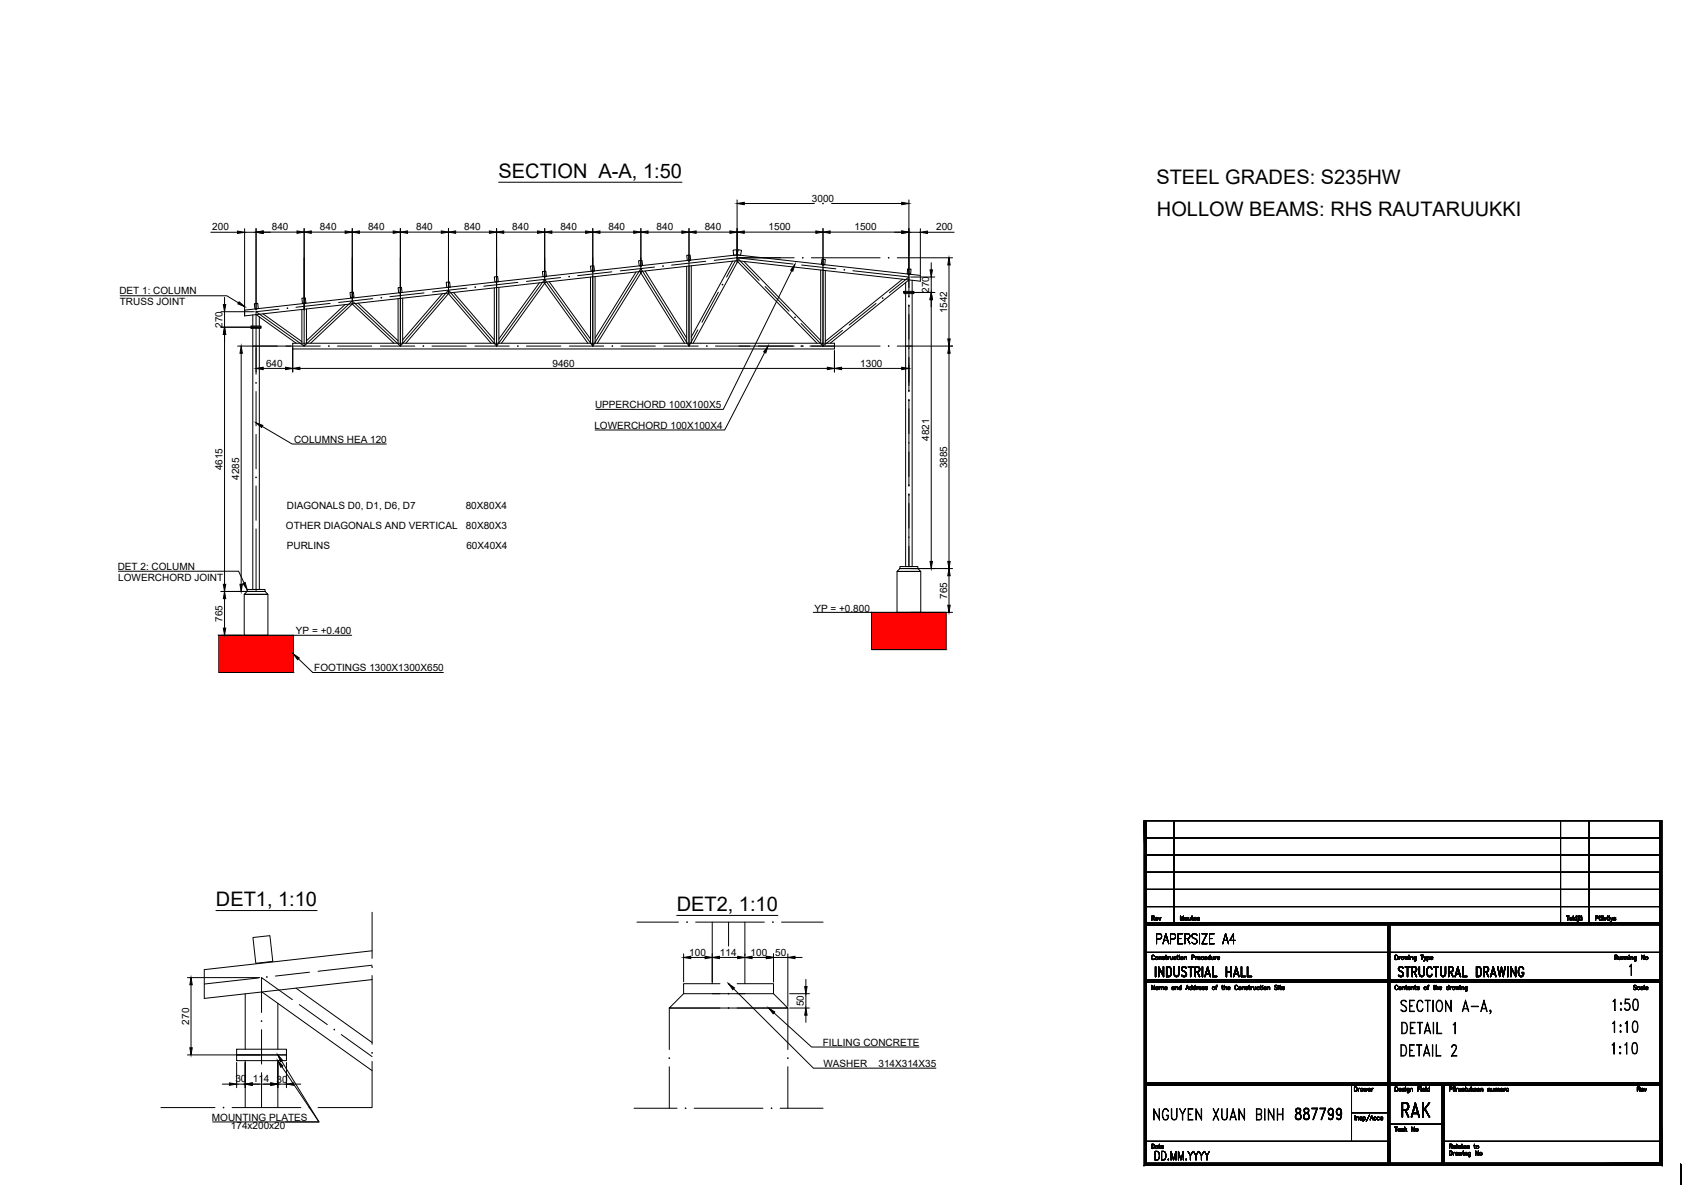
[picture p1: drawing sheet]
<svg xmlns="http://www.w3.org/2000/svg" width="594mm" height="420mm" viewBox="0 0 594 420" stroke-linecap="round" stroke-linejoin="round" font-family="sans-serif">
<!-- layer: FOOTINGS -->
<g fill="#ff0303" stroke="#ff0303" stroke-width=".35">
<path d="M304.4 213.9l26 13v-13zM304.4 213.9l26 13h-26z"/>
<path d="M76.4 221.9l26 13v-13zM76.4 221.9l26 13h-26z"/>
</g>
<path d="M304.4 213.9h26v13h-26zM76.4 221.9h26v13h-26z" fill="none" stroke="#000" stroke-width=".35"/>
<!-- layer: CENTER LINES -->
<g fill="none" stroke="#000" stroke-width=".35">
<path d="M106.2 90v30.9l-16.8-12M123 90v16.2M139.8 90v30.9M156.6 90v12.6M173.4 90v30.9M180.9 98.6l-11.9 1.4M190.2 90v8.9M195.8 96.9l-11.9 1.4M207 90v30.9M213.7 94.9l-11.9 1.4M223.8 90v5.3M228.6 93.3l-11.9 1.3"/>
<path d="M240.6 89.1v31.8M246.5 91.3l-12 1.3M256.8 91.1l-3 5.7M257.4 90l7.7 7.9M257.4 90h.1M257.4 90l19.6 2.2M257.4 90l-7.9 .9M272.6 90h-15.2v1.7M280 92.6l11.9 1.3M287.4 90v30.9M297.9 94.6l19.5 2.2-6.8 5.4M317.4 90v13.8"/>
<path d="M85.4 108.3v2M89.4 108.9v21.8M97.4 108l-8 .9M115.3 106l-11.9 1.3M130.2 104.3l-11.9 1.3M148.1 102.3l-11.9 1.3M163 100.6l-11.9 1.4M243.7 115.2l-3.1 5.7M250.9 102l-5.7 10.6M267.2 100.1l8.4 8.6M279.8 113l7.6 7.9M294.2 115.4l-6.8 5.5"/>
<path d="M305.9 106l-9.3 7.5M317.4 106.5v30.3M88.3 120.9h8.6M89.4 136.7v12M99.9 120.9h12M106.2 120.9l16.8-15.8 16.8 15.8M117.9 120.9h12M132.9 120.9h12M139.8 120.9l16.8-19.6 16.8 19.6M150.9 120.9h12M165.9 120.9h12M173.4 120.9l16.8-23.3 16.8 23.3"/>
<path d="M183.9 120.9h12M198.9 120.9h12M207 120.9l16.8-27.1 16.8 27.1M216.9 120.9h12M231.9 120.9h12M249.9 120.9h12M264.9 120.9h12M282.9 120.9h8.5M316.3 120.9h2.3M317.4 139.5v30.3M89.4 151.7v12M89.4 169.7v12"/>
<path d="M317.4 172.5v25.4M89.4 184.7v21.9M108.1 339.6l-11.9 1.3M130 337.1l-18.9 2.1M254.5 322.1v8.3M90.2 341.6l-18.9 2.1M91.3 359.6v12M102.1 349.1l-10.8-7.7v12.2M104.5 350.9l9.8 6.9M91.3 374.6v12.2M119.2 361.3l10.8 7.7"/>
</g>
<!-- layer: TRUSS -->
<g fill="none" stroke="#000" stroke-width=".35">
<path d="M188.4 98.8l-14.2 19.6M190 98.6l15.3 21.3M190.5 98.5l-15.4 21.4M191.8 98.4l14.4 20M206.2 96.8v23.1M207.8 96.6v23.3M222.1 95l-14.3 23.1M223.5 94.8l15.6 25.1M224.2 94.8l-15.6 25.1M225.3 94.6l14.5 23.5M239.8 93v26.9M241.4 92.8v27.1"/>
<path d="M255.9 91.2l-14.5 26.5M257.3 91.1l28 28.8M257.4 89l64 7.2v2l-64-7.2zM257.4 89l-172 19.3v2l172-19.3M257.8 91.1l-15.7 28.8M259.8 91.3l26.8 27.6M286.6 94.3v25.6M288.2 94.5v25.4M315.2 97.5l-27 21.7M317.5 97.8l-27.5 22.1M89.5 109.9l14 10M91.8 109.6l13.6 9.7"/>
<path d="M102.2 119.9h189.2v2h-189.2zM105.4 108.1v11.8M107 107.9v12M120.5 106.4l-13.5 12.6M122.9 106.1l14.7 13.8M123.1 106.1l-14.6 13.8M125 105.9l14 13.1M139 104.3v15.6M140.6 104.1v15.8M154.5 102.6l-13.9 16.1M156.5 102.4l15 17.5M156.8 102.3l-15.1 17.6"/>
<path d="M158.4 102.2l14.2 16.5M172.6 100.6v19.3M174.2 100.4v19.5M130 332.1l-58.7 6.6v10l58.7-6.6M91.5 346.5l38.5 27.4M103.4 345.1l26.6 19"/>
</g>
<!-- layer: STEEL COLUMNS -->
<g fill="none" stroke="#000" stroke-width=".35">
<path d="M316.3 98.7v3.1M318.6 97.9v3.9M88.3 114.7v91.2h2.3v-91.2M88.3 110v3.9M90.6 110.7v3.2M316.3 102.6v95.3h2.3v-95.3M248.8 322.1v21.5M260.1 322.1v21.5M85.6 347.1v19.3M97 350.4v16M248.8 347.1h11.3M85.6 370.4v16.4"/>
<path d="M97 370.4v16.4"/>
</g>
<!-- layer: STEEL PLATES -->
<path d="M87.7 113.9h3.5v.4h-3.5zM87.7 114.3h3.5v.4h-3.5zM315.7 101.8h3.5v.4h-3.5zM315.7 102.2h3.5v.4h-3.5zM82.6 366.4h17.4v2h-17.4zM82.6 368.4h17.4v2h-17.4z" fill="none" stroke="#000" stroke-width=".35"/>
<!-- layer: PEDESTALS -->
<path d="M313.3 199.6h8.3v14.3h-8.3zM314.3 197.9h6.3v.7h-6.3h6.3l1 1h-8.3l1-1zM85.3 207.6h8.3v14.3h-8.3zM86.3 205.9h6.3v.7h-6.3h6.3l1 1h-8.3l1-1zM233.8 352.1h41.4" fill="none" stroke="#000" stroke-width=".35"/>
<!-- layer: CENTER LINES -->
<g fill="#000" stroke="#000" stroke-width=".35">
<circle cx="198.8" cy="96.6" r=".12"/>
<circle cx="231.6" cy="92.9" r=".12"/>
<circle cx="252.3" cy="99.4" r=".12"/>
<circle cx="257.4" cy="90" r=".12"/>
<circle cx="294.9" cy="94.2" r=".12"/>
<circle cx="100.4" cy="107.6" r=".12"/>
<circle cx="133.2" cy="104" r=".12"/>
<circle cx="166" cy="100.3" r=".12"/>
<circle cx="277.7" cy="110.8" r=".12"/>
<circle cx="308.3" cy="104.1" r=".12"/>
<circle cx="317.4" cy="103.5" r=".12"/>
<circle cx="317.4" cy="106.8" r=".12"/>
<circle cx="89.4" cy="133.7" r=".12"/>
<circle cx="114.9" cy="120.9" r=".12"/>
<circle cx="147.9" cy="120.9" r=".12"/>
<circle cx="180.9" cy="120.9" r=".12"/>
<circle cx="213.9" cy="120.9" r=".12"/>
<circle cx="246.9" cy="120.9" r=".12"/>
<circle cx="279.9" cy="120.9" r=".12"/>
<circle cx="317.4" cy="136.5" r=".12"/>
<circle cx="317.4" cy="139.8" r=".12"/>
<circle cx="89.4" cy="166.7" r=".12"/>
<circle cx="317.4" cy="169.5" r=".12"/>
<circle cx="317.4" cy="172.8" r=".12"/>
<circle cx="91.3" cy="356.6" r=".12"/>
<circle cx="93.2" cy="341.2" r=".12"/>
<circle cx="116.8" cy="359.6" r=".12"/>
</g>
<!-- layer: DIMENSIONS -->
<g fill="none" stroke="#000" stroke-width=".35">
<path d="M85.4 79.9v28.3M89.4 79.8v28.4M106.2 79.8v28.4M123 79.8v24.7M139.8 79.8v22.8M156.6 79.8v20.9M173.4 79.8v19M190.2 79.8v17.1M207 79.8v15.3M223.8 79.8v13.4M240.6 79.8v11.5M257.4 69.8v19.6"/>
<path d="M259.9 71.1h24.5M287.4 79.8v13M290.4 71.1h24.5M317.4 69.8v26.3M321.4 79.9v16M73.6 81.1h9.3M85.4 81.1h4M91.9 81.1h2.5M91.9 81.1h11.8M108.7 81.1h11.8M125.5 81.1h11.8M142.3 81.1h11.8"/>
<path d="M159.1 81.1h11.8M175.9 81.1h11.8M192.7 81.1h11.8M209.5 81.1h11.8M226.3 81.1h11.8M243.1 81.1h11.8M258.1 90h19.3M259.9 81.1h25M283.4 90h24M289.9 81.1h25M312.4 81.1h2.5M313.4 90h19.3"/>
<path d="M317.4 81.1h4M318.1 96.8h8.4M323.9 81.1h9.3M325.2 91.8v2.5M325.2 96.8v5.4M331.4 92.5v25.9M77.2 114.3h11.6M77.2 108.9h11.6M78.4 103.9v2.5M78.4 108.9v5.4M78.4 116.8v87.3M318.1 102.2h8.4"/>
<path d="M325.2 104.7v91.4M83 120.9h18.6M84.2 123.4v80.7M89.4 121.5v8.4M91.9 128.7h7.8M102.2 121.5v8.4M104.7 128.7h184.2M258.1 120.9h19.3M283.4 120.9h24M291.4 122.5v7.4M293.9 128.7h21M313.4 120.9h19.3"/>
<path d="M317.4 127.4v7.3M331.4 123.4v72.7M318.1 198.6h14.6M77.2 206.6h11.6M78.4 209.1v10.3M318.1 213.9h14.6M331.4 201.1v10.3M77.2 221.9h7.5M238.7 333.2v9.7M241.2 334.4h5.1M248.8 333.2v9.7M251.2 334.4h6.5"/>
<path d="M260.1 333.2v.6M262.7 334.4h5M270.2 334.4h5M270.2 333.2v9.7M275.2 333.2v18.2M277.7 334.4h2.5M65.5 341.4h25.2M66.7 343.9v22M275.8 352.1h6.9M275.8 347.1h6.9M281.5 342.1v2.5M281.5 347.1v5"/>
<path d="M281.5 354.6v2.5M65.5 368.4h25.2M77.6 378.6h2.5M82.6 371.1v8.8M82.6 378.6h3M85.6 371.1v8.8M88.1 378.6h6.4M97 378.6h3M97 371.1v8.8M100 371.1v8.8M102.5 378.6h2.5"/>
</g>
<g fill="#000" stroke="#000" stroke-width=".35">
<path d="M257.4 71.1l2.5-.4v.8zM314.9 70.7l2.5 .4-2.5 .4zM82.9 80.7l2.5 .4-2.5 .4zM89.4 81.1l2.5-.4v.8zM103.7 80.7l2.5 .4-2.5 .4zM106.2 81.1l2.5-.4v.8zM120.5 80.7l2.5 .4-2.5 .4zM123 81.1l2.5-.4v.8zM137.3 80.7l2.5 .4-2.5 .4zM139.8 81.1l2.5-.4v.8zM154.1 80.7l2.5 .4-2.5 .4zM156.6 81.1l2.5-.4v.8z"/>
<path d="M170.9 80.7l2.5 .4-2.5 .4zM173.4 81.1l2.5-.4v.8zM187.7 80.7l2.5 .4-2.5 .4zM190.2 81.1l2.5-.4v.8zM204.5 80.7l2.5 .4-2.5 .4zM207 81.1l2.5-.4v.8zM221.3 80.7l2.5 .4-2.5 .4zM223.8 81.1l2.5-.4v.8zM238.1 80.7l2.5 .4-2.5 .4zM240.6 81.1l2.5-.4v.8zM254.9 80.7l2.5 .4-2.5 .4zM257.4 81.1l2.5-.4v.8z"/>
<path d="M284.9 80.7l2.5 .4-2.5 .4zM287.4 81.1l2.5-.4v.8zM314.9 80.7l2.5 .4-2.5 .4zM321.4 81.1l2.5-.4v.8zM324.8 94.3h.8l-.4 2.5zM331.4 90l.5 2.5h-.9zM78.4 114.3l.4 2.5h-.8zM78 106.4h.8l-.4 2.5zM325.2 102.2l.4 2.5h-.8zM331 118.4h.9l-.5 2.5zM84.2 120.9l.4 2.5h-.8zM89.4 128.7l2.5-.4v.8z"/>
<path d="M99.7 128.3l2.5 .4-2.5 .4zM102.2 128.7l2.5-.4v.8zM288.9 128.3l2.5 .4-2.5 .4zM291.4 128.7l2.5-.4v.8zM314.9 128.3l2.5 .4-2.5 .4zM331.4 120.9l.5 2.5h-.9zM324.8 196.1h.8l-.4 2.5zM331 196.1h.9l-.5 2.5zM78 219.4h.8l-.4 2.5zM78.4 206.6l.4 2.5h-.8zM78 204.1h.8l-.4 2.5zM83.8 204.1h.8l-.4 2.5z"/>
<path d="M331 211.4h.9l-.5 2.5zM331.4 198.6l.5 2.5h-.9zM238.7 334.4l2.5-.4v.8zM246.3 334l2.5 .4-2.5 .4zM248.8 334.4l2.4-.4v.8zM257.7 334l2.4 .4-2.4 .4zM260.1 334.4l2.6-.4v.8zM267.7 334l2.5 .4-2.5 .4zM275.2 334.4l2.5-.4v.8zM66.7 341.4l.4 2.5h-.8zM281.5 352.1l.4 2.5h-.9zM281 344.6h.9l-.4 2.5z"/>
<path d="M66.3 365.9h.8l-.4 2.5zM80.1 378.2l2.5 .4-2.5 .5zM85.6 378.6l2.5-.4v.9zM94.5 378.2l2.5 .4-2.5 .5zM100 378.6l2.5-.4v.9z"/>
<circle cx="287.4" cy="71.1" r=".12"/>
<circle cx="280.4" cy="90" r=".12"/>
<circle cx="310.4" cy="90" r=".12"/>
<circle cx="280.4" cy="120.9" r=".12"/>
<circle cx="310.4" cy="120.9" r=".12"/>
</g>
<!-- layer: PURLINS -->
<g fill="none" stroke="#000" stroke-width=".35">
<path d="M155.8 98.6l1.2-.1 .2 1.8-1.2 .1zM172.6 96.7l1.2-.1 .2 1.8-1.2 .1zM189.4 94.8l1.2-.1 .2 1.8-1.2 .1zM206.2 92.9l1.2-.1 .2 1.8-1.2 .1zM223 91.1l1.2-.2 .2 1.8-1.2 .2zM239.8 89.2l1.2-.2 .2 1.8-1.2 .2zM256 87.4l1.2-.2 .2 1.8-1.2 .2zM257.8 87.2l1.2 .3-.4 1.7-1.1-.2zM287.1 90.5l1.2 .2-.3 1.8-1.2-.2zM317 93.9l1.2 .1-.2 1.8-1.2-.1zM88.8 106.1l1.2-.2 .2 1.8-1.2 .2zM105.4 104.1l1.2-.1 .2 1.8-1.2 .1z"/>
<path d="M122.2 102.1l1.2-.1 .2 1.8-1.2 .1zM139 100.5l1.2-.1 .2 1.8-1.2 .1zM88.3 327.4l6-.6 1 9-6 .6z"/>
</g>
<!-- layer: TITLES -->
<path d="M174.1 63.6h64.1M75.4 318h35.4M236.3 319.7h35.4" fill="none" stroke="#000" stroke-width=".35"/>
<!-- layer: TEXTS -->
<path d="M277.6 92.3l-.7 2.4-.7-.3zM83.5 105.4l1.9 1.7-2.3-1zM268.2 120.9l-.7 2.4-.8-.4zM89.4 147.7l2.4 .9-.4 .7zM84.9 203.8l.7-.4 .7 2.5zM102.4 228.4l2.1 1.4-.6 .6zM254.5 343.6l2 1.4-.6 .6zM268.5 352.1l2.1 1.3-.6 .7zM97 368.4l1.7 2-.7 .4zM97 370.4l1.8 1.9-.7 .5z" fill="#000" stroke="#000" stroke-width=".35"/>
<path d="M276.5 94.5l-23.9 48.5h-44.5M42 103.3h37.2l4.1 2.5M267.1 123.1l-14 27.1h-45.3M91.6 148.9l10.4 6.2h32.9M41.4 199.5h41.9l1.9 4.1M284 213.9h20.4M102.2 221.9h20.6M104.2 230.1l5 4.8h45.7M256.2 345.3l27.9 27.8h42.8M270.3 353.7l13.2 12h37.5M98.4 370.6l13 21.2h-37.1M98.4 372.5l13 19.3h-11.7" fill="none" stroke="#000" stroke-width=".35"/>
<!-- layer: DET 1 -->
<path d="M130 318.6v16.1M130 340.7v24M130 370.7v16.1h-18.9M56.2 386.8h18.9M81.1 386.8h24" fill="none" stroke="#000" stroke-width=".35"/>
<g fill="#000" stroke="#000" stroke-width=".35">
<circle cx="130" cy="337.7" r=".12"/>
<circle cx="130" cy="367.7" r=".12"/>
<circle cx="78.1" cy="386.8" r=".12"/>
<circle cx="108.1" cy="386.8" r=".12"/>
</g>
<!-- layer: DET 2 -->
<g fill="none" stroke="#000" stroke-width=".35">
<path d="M222.5 322.1h14.5M243 322.1h24M273 322.1h14.5M233.8 352.1v14.5M238.7 347.1l-4.9 5h17.6M251.4 343.6h-12.7v3.5h12.7M257.5 347.1h12.7l5 5h-17.7M257.5 343.6h12.7v3.5M275.2 352.1v14.5M233.8 372.6v14.5M275.2 372.6v14.5M221.4 387.1h15.1"/>
<path d="M242.5 387.1h24M272.5 387.1h15"/>
</g>
<g fill="#000" stroke="#000" stroke-width=".35">
<circle cx="240" cy="322.1" r=".12"/>
<circle cx="269.9" cy="322.1" r=".12"/>
<circle cx="254.5" cy="343.6" r=".12"/>
<circle cx="254.5" cy="352.1" r=".12"/>
<circle cx="254.5" cy="347.1" r=".12"/>
<circle cx="233.8" cy="369.6" r=".12"/>
<circle cx="275.2" cy="369.6" r=".12"/>
<circle cx="239.4" cy="387.1" r=".12"/>
<circle cx="269.4" cy="387.1" r=".12"/>
</g>
<!-- layer: 0 -->
<g fill="none" stroke="#000" stroke-width=".35">
<path d="M400 286.6h180M400 298.6h180M400 292.6h180M410 286.6v36M545 286.6v36M555 286.6v36M400 310.6h180M400 304.6h180M400 316.6h180M416.3 319.9v1.2l.4 .3M547.1 319.9h.9M547.5 319.9v1.5"/>
<path d="M549.5 319.9v1.5M550.5 320h.1M551.1 320h.1M551.7 320h.1M552.3 320h.1M558.6 320h.1M559.2 320h.1M559.8 320h.1M561.4 320h.1M562 320h.1M400 332.6h180M403.2 334a.49 .49 0 0 0-.6-.4 .49 .49 0 0 0-.4 .6v.4a.49 .49 0 0 0 .4 .5 .49 .49 0 0 0 .6-.3"/>
<path d="M403.9 327.9h1.2a.97 .97 0 0 0 .6-.9 .97 .97 0 0 0-.6-.9h-1.2v3.5M404.9 334.4l.6-.2 .1 .9M404.9 334.1v1M406.2 329.6l1-3.5 1 3.5M406.6 328.5h1.2M406.7 334.3l-.6-.1v.3l.6 .4-.2 .2-.5-.2M407 334.1h.5M407.2 333.6v1.2l.4 .3M407.9 334.1v1M408.5 334.1l-.6 .5M408.8 334.1v1l.7-.3M408.8 327.9h1.1a.97 .97 0 0 0 .7-.9 .97 .97 0 0 0-.7-.9h-1.1v3.5"/>
<path d="M409.5 334.1v1M410.7 334.3a.44 .44 0 0 0-.6 0 .44 .44 0 0 0 0 .7 .44 .44 0 0 0 .6-.1M411 334.1h.5M411.2 333.6v1.2l.3 .3M411.4 327.8h1M411.9 333.7h.1M411.9 334.2v.9M412.3 321.4v-1.5l.5 1.5 .5-1.5v1.5M413.1 326.1h-1.7v3.5h1.7M413.7 334.4l.6-.2 .1 .9M413.7 334.1v1M413.8 327.8l1.5-.2 .3-.5-.3-.8-1.5-.2v3.5"/>
<path d="M413.8 320.4l.1 1 .6-.3M414.5 320.4v1M414.7 327.8l.9 1.8M415 320.4l.1 1 .7-.3M415.8 320.4v1M416.1 320.4h.5M416.2 334.4l.8-.1 .1-.5-.9-.2v1.5M417.6 334.1v1M418.1 326.6a.88 .88 0 0 0-1.2-.5 .88 .88 0 0 0-.5 1.2l1.2 .6a.93 .93 0 0 1 .2 1.6 .93 .93 0 0 1-1.5-.4M418.1 334.1l-.5 .5M418.9 320.6l-.3-.2-.4 .2 .6 .4v.4l-.6-.2M418.9 326.1v3.5"/>
<path d="M419.8 326.1h1.8l-1.8 3.5h1.8M420.3 334.3a.44 .44 0 0 0-.6 0 .44 .44 0 0 0 0 .7 .44 .44 0 0 0 .6-.1M420.7 334.6h.8a.39 .39 0 0 0-.4-.5 .39 .39 0 0 0-.4 .5l.3 .5 .5-.2M422.4 327.8h1M422.7 334.3a.44 .44 0 0 0-.7 0 .44 .44 0 0 0 0 .7 .44 .44 0 0 0 .7-.1M422.7 333.6v1.5M423.2 334.1v1l.7-.3M423.9 334.1v1M424.1 326.1h-1.7v3.5h1.7M424.4 334.1v1M424.9 334.1l-.5 .5M425.2 334.6h.7a.39 .39 0 0 0-.3-.5 .39 .39 0 0 0-.4 .5l.3 .5 .4-.2"/>
<path d="M427 329.6l1.1-3.5 .9 3.5M427.4 328.5h1.3M431.4 328.5h-1.8l1.2-2.4v3.5M487.3 333.6a.77 .77 0 0 1 .9 .8 .77 .77 0 0 1-.9 .7zM488.6 334.1v1M489.1 334.1l-.5 .5M490.2 334.3a.44 .44 0 0 0-.7 0 .44 .44 0 0 0 0 .7 .44 .44 0 0 0 .7-.1M490.2 334.1v1M490.6 334.1l.3 1 .2-1 .3 1 .2-1M492 333.7h.1M492.1 334.2v.9M492.6 334.4l.7-.2v.9"/>
<path d="M492.6 334.1v1M494.5 334.1v1.4l-.5 .1M494.5 334.3a.44 .44 0 0 0-.6 0 .44 .44 0 0 0 0 .7 .44 .44 0 0 0 .6-.1M496.2 333.6h.9M496.7 333.6v1.5M497.3 334.1l.4 1 .4-1M498.5 334.3a.44 .44 0 0 1 .6 0 .44 .44 0 0 1 0 .7 .44 .44 0 0 1-.6-.1M498.5 334.1v1.5M499.6 334.6h.8a.39 .39 0 0 0-.4-.5 .39 .39 0 0 0-.4 .5l.3 .5 .5-.2M548.2 320.9h.8a.39 .39 0 0 0-.4-.5 .39 .39 0 0 0-.4 .5l.4 .5 .4-.2M549.7 320.9l.5 .5M550.1 320.4l-.6 .7"/>
<path d="M550.6 320.5v.9M551.2 320.5v1.1l-.3 .3M552.4 320.6a.44 .44 0 0 0-.6 0 .44 .44 0 0 0 0 .6 .44 .44 0 0 0 .6 0M552.4 320.4v1M557.3 320.7l.7-.1 .1-.5-.8-.2v1.5M559.3 320.6a.44 .44 0 0 0-.6 0 .44 .44 0 0 0 0 .6 .44 .44 0 0 0 .6 0M559.3 320.4v1M559.8 320.5v.9M560.2 320.4l.4 1 .4-1M562.1 320.6a.44 .44 0 0 0-.6 0 .44 .44 0 0 0 0 .6 .44 .44 0 0 0 .6 0M562.1 320.4v1M562.5 320.4l.4 1 .4-1"/>
<path d="M562.9 321.4l-.5 .5M564 334.3h.8v-.5l-.8-.2v1.5M564.3 320.6l-.3-.2-.4 .2 .6 .4v.4l-.6-.2M564.5 334.3l.4 .8M565.4 334.1v1l.7-.3M566.1 334.1v1M566.6 334.4l.6-.2 .1 .9M566.6 334.1v1M567.8 334.4l.6-.2 .1 .9M567.8 334.1v1M568.9 333.7h.1M569 334.2v.9"/>
<path d="M569.5 334.4l.7-.2v.9M569.5 334.1v1M569.8 336.7l-.2 4v-3.6l-.5 .6v-.2zM571.5 334.1l-.1 1.4-.5 .1M571.5 334.3a.44 .44 0 0 0-.7 0 .44 .44 0 0 0 0 .7 .44 .44 0 0 0 .7-.1M574.2 333.6v1.5l-.9-1.5v1.5M403.2 344.1v1.5l-.9-1.5v1.5M404.4 344.8a.44 .44 0 0 0-.6 0 .44 .44 0 0 0 0 .7 .44 .44 0 0 0 .6-.1M404.4 344.6v1M404.9 344.9l.7-.2v.9M404.9 344.6v1M405.6 344.9l.7-.2v.9"/>
<path d="M406.8 345.1h.8a.39 .39 0 0 0-.4-.5 .39 .39 0 0 0-.4 .5l.3 .5 .5-.2M410.1 344.8a.44 .44 0 0 0-.7 0 .44 .44 0 0 0 0 .7 .44 .44 0 0 0 .7-.1M410.1 344.6v1M410.6 344.9l.6-.2 .1 .9M410.6 344.6v1M412.5 344.8a.44 .44 0 0 0-.6 0 .44 .44 0 0 0 0 .6 .44 .44 0 0 0 .6 0M412.5 344.1v1.5M414.2 345.6l.5-1.5 .5 1.5M414.4 345.1h.6M416.2 344.8a.44 .44 0 0 0-.6 0 .44 .44 0 0 0 0 .7 .44 .44 0 0 0 .6-.1M416.2 344.1v1.5M417.4 344.8a.44 .44 0 0 0-.6 0 .44 .44 0 0 0 0 .7 .44 .44 0 0 0 .6-.1"/>
<path d="M417.4 344.1v1.5M418 344.6v1M418.5 344.6l-.5 .5M418.7 345.1h.8a.39 .39 0 0 0-.4-.5 .39 .39 0 0 0-.4 .5l.4 .5 .4-.2M420.6 344.8l-.3-.2-.4 .2 .6 .4v.4l-.6-.2M421.7 344.8l-.3-.2-.4 .2 .6 .4v.4l-.6-.2M424.6 344.6h.4M425.1 344.1l-.3 .3v1.2M426.7 344.6h.5M426.9 344.1v1.2l.3 .3M427.6 344.9l.7-.2v.9M427.6 344.1v1.5"/>
<path d="M428.8 345.1h.7a.39 .39 0 0 0-.4-.5 .39 .39 0 0 0-.3 .5l.2 .5 .5-.2M432.2 344.5a.49 .49 0 0 0-.6-.4 .49 .49 0 0 0-.3 .6v.4a.49 .49 0 0 0 .3 .5 .49 .49 0 0 0 .6-.3M433.9 344.9l.7-.2v.9M433.9 344.6v1M435.8 344.8l-.3-.2-.4 .2 .6 .4v.4l-.6-.2M436.1 344.6h.4M436.3 344.1v1.2l.3 .3M437 344.6v1M437.5 344.6l-.5 .5M437.8 344.6l.1 1 .6-.3M438.5 344.6v1M439.8 344.8a.44 .44 0 0 0-.7 0 .44 .44 0 0 0 0 .7 .44 .44 0 0 0 .7-.1"/>
<path d="M440.1 344.6h.4M440.3 344.1v1.2l.3 .3M440.9 344.2h.1M441 344.7v.9M442.7 344.9l.7-.2v.9M442.7 344.6v1M446.1 344.3l-.3-.2-.6 .2 .9 .9-.3 .4-.6-.2M446.5 344.2h.1M446.6 344.7v.9M447 344.6h.4M447.1 344.1v1.2l.4 .3M447.8 345.1h.8a.39 .39 0 0 0-.4-.5 .39 .39 0 0 0-.4 .5l.2 .5 .6-.2"/>
<path d="M488.2 344.5a.49 .49 0 0 0-.6-.4 .49 .49 0 0 0-.4 .6v.4a.49 .49 0 0 0 .4 .5 .49 .49 0 0 0 .6-.3M489.6 357h.9a2.43 2.43 0 0 1 0 4h-.9zM489.6 349.5a1.15 1.15 0 0 1 1.7 .4l-.5-.2a1 1 0 0 0-1.4 .2l.2 .7 .2 .2a1.48 1.48 0 0 1 1.2 2.3 1.16 1.16 0 0 1-1.7-.4l.4 .2a1 1 0 0 0 1.4-.2v-.5a1.9 1.9 0 0 0-1.5-1.4 .91 .91 0 0 1 0-1.3zM489.7 357.2h.8a2.26 2.26 0 0 1 0 3.6h-.8zM489.8 344.9l.7-.2 .1 .9M489.8 344.6v1M490.9 344.6h.5M491.1 344.1v1.2l.4 .3M491.8 345.1h.7a.39 .39 0 0 0-.3-.5 .39 .39 0 0 0-.4 .5l.2 .5 .5-.2M492.3 349.3h1.7v.2h-1.6v3.6h1.6v.2h-1.7zM492.4 351.2h.9v.2h-.9M492.5 357h1.8v.2h-1.6v3.6h1.6v.2h-1.8z"/>
<path d="M492.7 358.9h.9v.2h-.9M493 344.9l.6-.2 .1 .9M493 344.6v1M494.1 344.6h.4M494.3 344.1v1.2l.3 .3M495 357h1.8v.2h-1.8zM495.4 349.5l.3-.2a1.07 1.07 0 0 1 1.3 1l-.7-.8h-.6a2.52 2.52 0 0 0 0 3.6h.6l.7-.7a1 1 0 0 1-1 1 1 1 0 0 1-1-1l-.2-1.6zM495.6 344.8l-.2-.2-.5 .2 .7 .4v.4l-.7-.2M495.8 357.2v3.8l.2-3.8M497.7 349.3h1.9v.2h-1.9zM497.8 359.9h1.5M498.5 344.6h.5"/>
<path d="M498.5 357l1.2 4-1.2-3.4-1.1 3.4zM498.6 349.5v3.8l.1-3.8M499 344.1l-.3 .3v1.2M500.4 349.3l.2 4zM500.5 357l.2 4zM500.6 344.6h.5M500.8 344.1v1.2l.4 .3M501.6 344.9l.6-.2 .1 .9M501.6 344.1v1.5M501.8 357l.2 3.8h1.6v.2h-1.8zM502.1 349.5l.3-.2a1.75 1.75 0 0 1 1.4 2.5l-.1 .6a1 1 0 0 1-1 1 1 1 0 0 1-1-1l-.1-1.6zM502.1 349.7l.7-.2a2.26 2.26 0 0 1 0 3.6h-.2a2.48 2.48 0 0 1-.5-3.4z"/>
<path d="M502.7 345.1h.8a.39 .39 0 0 0-.4-.5 .39 .39 0 0 0-.4 .5l.3 .5 .5-.2M504.8 349.3l1.9 3.4 .1-3.4v4l-1.8-3.4-.2 3.4zM506 344.8a.44 .44 0 0 0-.7 0 .44 .44 0 0 0 0 .7 .44 .44 0 0 0 .7-.1M506 344.1v1.5M506.5 344.6v1M507 344.6l-.5 .5M508 344.8a.44 .44 0 0 0-.6 0 .44 .44 0 0 0 0 .7 .44 .44 0 0 0 .6-.1M508 344.6v1M508.3 357l-.2 4v-3.6l-.5 .6v-.2zM508.5 344.6l.3 1 .2-1 .3 1 .2-1M510 344.7v.9M510.5 344.9l.6-.2 .1 .9"/>
<path d="M510.5 344.6v1M511 352.4h1.7M511.1 352.2h1.5M511.8 349.3l1.2 4-1.2-3.4-1.1 3.4zM512.4 344.6l-.1 1.4-.5 .1M512.4 344.8a.44 .44 0 0 0-.6 0 .44 .44 0 0 0 0 .7 .44 .44 0 0 0 .6-.1M513.8 351.4h2.5v.2h-2.5zM517.4 352.4h1.7M517.6 352.2h1.4M518.3 349.3l1.1 4-1.1-3.4-1.2 3.4zM520.4 352.9l.2 .2zM520.6 353.9l.1-.8-.3 .2v-.6l.3 .2v.6l-.4 .6"/>
<path d="M520.6 353.3l.1 .2M563.9 356.6l-.1 4v-3.6l-.6 .5v-.1zM565.9 357.9l.3 .2-.1 .4-.3-.2zM565.9 358.1l.2 .2zM568.3 356.6l-.1 4v-3.6l-.6 .5v-.1zM570.5 356.8l.7-.2a1.97 1.97 0 0 1 .9 2.3l-.5 1.5-.7 .2a2.43 2.43 0 0 1-.7-3.2zM570.5 357l.4-.2 .7 .2M570.6 356.8a4 4 0 0 0 0 3.6M571.5 344.3l-.4-.2-.5 .2 .9 .9-.4 .4-.5-.2M571.5 356.8a3.9 3.9 0 0 1 0 3.6M572.6 344.8a.44 .44 0 0 0-.6 0 .44 .44 0 0 0 0 .7 .44 .44 0 0 0 .6-.1M573.8 344.8a.44 .44 0 0 0-.7 0 .44 .44 0 0 0 0 .7 .44 .44 0 0 0 .7-.1"/>
<path d="M573.8 344.6v1M574.3 344.1v1.5M574.7 345.1h.8a.39 .39 0 0 0-.4-.5 .39 .39 0 0 0-.4 .5l.4 .5 .4-.2M472 378.6v20M473.1 379.6a.77 .77 0 0 1 .9 .8 .77 .77 0 0 1-.9 .7zM487.3 379.6a.77 .77 0 0 1 .9 .8 .77 .77 0 0 1-.9 .7zM490.8 379.7h.1M496 379.6h-.8v1.5M496.3 379.7h.1M497.7 360.1h1.7M498 379.6v1.5M499.2 379.6v1.5"/>
<path d="M507.6 379.7h.1M508.1 379.7h.1M511.9 379.6v1.3l.3 .2M513.8 379.6v1.5M565.9 360l.3 .2-.1 .4-.3-.2zM565.9 360.2l.2 .2zM570.5 360.2l.4 .2 .7-.2M400 398.6h85M402.3 399.6a.76 .76 0 0 1 .9 .8 .76 .76 0 0 1-.9 .7zM404.9 399.6v1.2l.3 .3M472 388.6h13M473.3 389.6v1.5"/>
<path d="M473.8 390.4l.6-.2 .1 .9M473.8 390.1v1M474.4 380.1v1M474.9 380.1l-.5 .5M475.6 390.3l-.2-.2-.5 .2 .7 .4v.4l-.7-.2M475.9 380.3a.44 .44 0 0 0-.6 0 .44 .44 0 0 0 0 .6 .44 .44 0 0 0 .6 0M475.9 380.1v1M476.1 390.3a.44 .44 0 0 1 .6 0 .44 .44 0 0 1 0 .7 .44 .44 0 0 1-.6-.1M476.1 390.1v1.5M476.4 380.1l.3 1 .2-1 .3 1 .2-1M477.8 380.6h.8l-.1-.3a.44 .44 0 0 0-.6 .1 .44 .44 0 0 0 .1 .6 .44 .44 0 0 0 .6-.1M478.3 389.4l-1.1 2.2"/>
<path d="M478.5 391.1l.6-1.5 .5 1.5M478.7 390.6h.7M479 380.1v1M479.6 380.1l-.6 .5M480.6 390.3a.44 .44 0 0 0-.7 0 .44 .44 0 0 0 0 .7 .44 .44 0 0 0 .7-.1M481.8 390.3a.44 .44 0 0 0-.7 0 .44 .44 0 0 0 0 .7 .44 .44 0 0 0 .7-.1M482.1 390.6h.8l-.1-.3a.44 .44 0 0 0-.6 .1 .44 .44 0 0 0 .1 .6 .44 .44 0 0 0 .6-.1M485 392.6h19M487.5 393.6v1.5M488.6 380.6h.7v-.3a.44 .44 0 0 0-.6 .1 .44 .44 0 0 0 0 .6 .44 .44 0 0 0 .6-.1M489 394.3a.44 .44 0 0 0-.6 0 .44 .44 0 0 0 0 .7 .44 .44 0 0 0 .6-.1M489 394.1v1"/>
<path d="M490.2 394.3l-.3-.2-.4 .2 .6 .4v.4l-.6-.2M490.4 380.3l-.2-.2-.5 .2 .7 .4v.4l-.7-.2M490.6 393.6v1.5M490.9 380.2v.9M490.9 394.6l.4 .5M491.3 394.1l-.7 .7M492.1 380.1l-.1 1.4-.5 .1M492.1 380.3a.44 .44 0 0 0-.6 0 .44 .44 0 0 0 0 .6 .44 .44 0 0 0 .6 0M492.6 380.4l.7-.2v.9M492.6 380.1v1M494 393.6v1.5l-.9-1.5v1.5M495.2 380.3h.5"/>
<path d="M496.3 380.2v.9M496.8 380.6h.8l-.1-.3a.44 .44 0 0 0-.6 .1 .44 .44 0 0 0 0 .6 .44 .44 0 0 0 .7-.1M499.2 380.3a.44 .44 0 0 0-.6 0 .44 .44 0 0 0 0 .6 .44 .44 0 0 0 .6 0M504 398.6h76M506.3 380.4l.7-.1 .1-.5-.8-.2v1.5M507.6 380.2v.9M508.1 380.2v.9M508.7 380.1v1M508.8 399.6v1.5M509.2 380.1l-.5 .5M509.5 380.1l.1 1 .6-.2M510.2 380.1v1"/>
<path d="M510.6 399.6v1.2l.3 .3M511.4 380.3l-.3-.2-.5 .2 .7 .4v.4l-.7-.2M511.7 380.1h.4M512.6 380.1v1l.7-.2M513.3 380.1v1M514.1 380.6l.4 .5M514.4 380.1l-.6 .8M515 399.6v1.2l.3 .3M515.5 380.3l-.2-.2-.5 .2 .7 .4v.4l-.7-.2M515.9 380.6h.8l-.1-.3a.44 .44 0 0 0-.6 .1 .44 .44 0 0 0 .1 .6 .44 .44 0 0 0 .6-.1M517.1 380.4l.7-.2 .1 .9M517.1 380.1v1"/>
<path d="M519.7 380.4l.7-.2v.9M519.7 380.1v1M520.9 380.1l.1 1 .6-.2M521.6 380.1v1M522.2 380.4l.6-.2 .1 .9M522.2 380.1v1M522.9 380.4l.6-.2 .1 .9M524 380.6h.8l-.1-.3a.44 .44 0 0 0-.6 .1 .44 .44 0 0 0 .1 .6 .44 .44 0 0 0 .6-.1M525.2 380.1v1M525.8 380.1l-.6 .5M403.4 402.1a1.57 1.57 0 0 1 1.5 .9 1.57 1.57 0 0 1-.2 1.7l-.5 .4h-.8zM404.3 400.3a.44 .44 0 0 0-.6 0 .44 .44 0 0 0 0 .7 .44 .44 0 0 0 .6-.1"/>
<path d="M404.3 400.1v1M404.7 400.1h.5M405.6 400.6h.7v-.3a.44 .44 0 0 0-.7 0 .44 .44 0 0 0 .1 .7 .44 .44 0 0 0 .6-.1M405.7 402.1a1.61 1.61 0 0 1 1.5 1.1 1.61 1.61 0 0 1-.5 1.8l-1 .1zM408 404.8v.3zM409 405.1v-3l.9 3 .8-3v3M411.6 405.1v-3l.8 3 .9-3v3M414.3 404.8v.3zM414.9 402.1l.9 1.5v1.5M416.6 402.1l-.8 1.5M416.8 402.1l.9 1.5v1.5M418.5 402.1l-.8 1.5"/>
<path d="M418.8 402.1l.8 1.5v1.5M420.5 402.1l-.9 1.5M420.7 402.1l.8 1.5v1.5M422.4 402.1l-.9 1.5M506.3 400.3h.7l.1-.5-.8-.2v1.5M506.3 402a.77 .77 0 0 1 .9 .7 .77 .77 0 0 1-.9 .8zM506.7 400.3l.5 .8M507.6 400.6h.7a.39 .39 0 0 0-.3-.5 .39 .39 0 0 0-.4 .5l.3 .5 .4-.2M507.6 402.5v1M508.1 402.5l-.5 .4M509.2 402.7a.44 .44 0 0 0-.7 0 .44 .44 0 0 0 0 .6 .44 .44 0 0 0 .7 0M509.2 402.5v1"/>
<path d="M509.6 402.5l.3 1 .2-1 .3 1 .2-1M510 400.3a.44 .44 0 0 0-.6 0 .44 .44 0 0 0 0 .7 .44 .44 0 0 0 .6-.1M510 400.1v1M510.4 400.1h.4M511 402.1h.1M511.1 402.6v.9M511.2 400.6h.8a.39 .39 0 0 0-.4-.5 .39 .39 0 0 0-.4 .5l.3 .5 .5-.2M511.6 402.8l.7-.2v.9M511.6 402.5v1M513.1 400.3l-.3-.2-.4 .2 .6 .4v.4l-.6-.2M513.5 402.5v1.4h-.5M513.5 402.7a.44 .44 0 0 0-.6 0 .44 .44 0 0 0 0 .6 .44 .44 0 0 0 .6 0"/>
<path d="M514.8 400.1h.4M516.3 402v1.5l-.9-1.5v1.5"/>
<circle cx="404" cy="334.6" r=".48"/>
<circle cx="412.8" cy="334.6" r=".48"/>
<circle cx="417.4" cy="320.9" r=".48"/>
<circle cx="418.8" cy="334.6" r=".48"/>
<circle cx="575.1" cy="334.6" r=".48"/>
<circle cx="423.8" cy="345.1" r=".48"/>
<circle cx="433" cy="345.1" r=".48"/>
<circle cx="441.8" cy="345.1" r=".48"/>
<circle cx="489" cy="345.1" r=".47"/>
<circle cx="497.8" cy="345.1" r=".48"/>
<circle cx="494.8" cy="394.6" r=".48"/>
<circle cx="526.4" cy="380.6" r=".48"/>
<circle cx="516" cy="400.6" r=".48"/>
<circle cx="517.2" cy="403" r=".48"/>
</g>
<g fill="#000" stroke="#000" stroke-width=".35">
<path d="M399.7 286.6l.7 119.7v-119.7zM399.7 286.6l.7 119.7-.7 .7zM399.7 407l180-.7h-179.3zM399.7 407l180-.7 .7 .7zM579.7 286.6v119.7l.7 .7zM579.7 286.6h.7v120.4z"/>
<path d="M399.7 286.6l.7 119.7v-119.7zM399.7 286.6l.7 119.7-.7 .7zM399.7 407l180-.7h-179.3zM399.7 407l180-.7 .7 .7zM579.7 286.6v119.7l.7 .7zM579.7 286.6h.7v120.4z"/>
<path d="M399.7 286.6l.7 119.7v-119.7zM399.7 286.6l.7 119.7-.7 .7zM399.7 407l180-.7h-179.3zM399.7 407l180-.7 .7 .7zM579.7 286.6v119.7l.7 .7zM579.7 286.6h.7v120.4z"/>
<path d="M399.7 286.6l.7 119.7v-119.7zM399.7 286.6l.7 119.7-.7 .7zM399.7 407l180-.7h-179.3zM399.7 407l180-.7 .7 .7zM579.7 286.6v119.7l.7 .7zM579.7 286.6h.7v120.4z"/>
<path d="M399.7 286.6l.7 119.7v-119.7zM399.7 286.6l.7 119.7-.7 .7zM399.7 407l180-.7h-179.3zM399.7 407l180-.7 .7 .7zM579.7 286.6v119.7l.7 .7zM579.7 286.6h.7v120.4z"/>
<path d="M399.7 286.6l.7 119.7v-119.7zM399.7 286.6l.7 119.7-.7 .7zM399.7 407l180-.7h-179.3zM399.7 407l180-.7 .7 .7zM579.7 286.6v119.7l.7 .7zM579.7 286.6h.7v120.4z"/>
<path d="M399.7 286.6l.7 119.7v-119.7zM399.7 286.6l.7 119.7-.7 .7zM399.7 407l180-.7h-179.3zM399.7 407l180-.7 .7 .7zM579.7 286.6v119.7l.7 .7zM579.7 286.6h.7v120.4z"/>
<path d="M399.7 286.6l.7 119.7v-119.7zM399.7 286.6l.7 119.7-.7 .7zM399.7 407l180-.7h-179.3zM399.7 407l180-.7 .7 .7zM579.7 286.6v119.7l.7 .7zM579.7 286.6h.7v120.4z"/>
<path d="M400 322.3v.7l180-.7zM400 323l180-.7v.7z"/>
<path d="M400 322.3v.7l180-.7zM400 323l180-.7v.7z"/>
<path d="M400 322.3v.7l180-.7zM400 323l180-.7v.7z"/>
<path d="M400 322.3v.7l180-.7zM400 323l180-.7v.7z"/>
<path d="M400 322.3v.7l180-.7zM400 323l180-.7v.7z"/>
<path d="M400 322.3v.7l180-.7zM400 323l180-.7v.7z"/>
<path d="M400 322.3v.7l180-.7zM400 323l180-.7v.7z"/>
<path d="M400 322.3v.7l180-.7zM400 323l180-.7v.7z"/>
<path d="M484.7 322.6l.7 84v-84zM484.7 322.6l.7 84h-.7z"/>
<path d="M484.7 322.6l.7 84v-84zM484.7 322.6l.7 84h-.7z"/>
<path d="M484.7 322.6l.7 84v-84zM484.7 322.6l.7 84h-.7z"/>
<path d="M484.7 322.6l.7 84v-84zM484.7 322.6l.7 84h-.7z"/>
<path d="M484.7 322.6l.7 84v-84zM484.7 322.6l.7 84h-.7z"/>
<path d="M484.7 322.6l.7 84v-84zM484.7 322.6l.7 84h-.7z"/>
<path d="M484.7 322.6l.7 84v-84zM484.7 322.6l.7 84h-.7z"/>
<path d="M484.7 322.6l.7 84v-84zM484.7 322.6l.7 84h-.7z"/>
<path d="M400 342.3v.7l180-.7zM400 343l180-.7v.7z"/>
<path d="M400 342.3v.7l180-.7zM400 343l180-.7v.7z"/>
<path d="M400 342.3v.7l180-.7zM400 343l180-.7v.7z"/>
<path d="M400 342.3v.7l180-.7zM400 343l180-.7v.7z"/>
<path d="M400 342.3v.7l180-.7zM400 343l180-.7v.7z"/>
<path d="M400 342.3v.7l180-.7zM400 343l180-.7v.7z"/>
<path d="M400 342.3v.7l180-.7zM400 343l180-.7v.7z"/>
<path d="M400 342.3v.7l180-.7zM400 343l180-.7v.7z"/>
<path d="M400 378.3v.7l180-.7zM400 379l180-.7v.7z"/>
<path d="M400 378.3v.7l180-.7zM400 379l180-.7v.7z"/>
<path d="M400 378.3v.7l180-.7zM400 379l180-.7v.7z"/>
<path d="M400 378.3v.7l180-.7zM400 379l180-.7v.7z"/>
<path d="M400 378.3v.7l180-.7zM400 379l180-.7v.7z"/>
<path d="M400 378.3v.7l180-.7zM400 379l180-.7v.7z"/>
<path d="M400 378.3v.7l180-.7zM400 379l180-.7v.7z"/>
<path d="M400 378.3v.7l180-.7zM400 379l180-.7v.7z"/>
<path d="M503.7 378.6l.7 28v-28zM503.7 378.6l.7 28h-.7z"/>
<path d="M503.7 378.6l.7 28v-28zM503.7 378.6l.7 28h-.7z"/>
<path d="M503.7 378.6l.7 28v-28zM503.7 378.6l.7 28h-.7z"/>
<path d="M503.7 378.6l.7 28v-28zM503.7 378.6l.7 28h-.7z"/>
<path d="M503.7 378.6l.7 28v-28zM503.7 378.6l.7 28h-.7z"/>
<path d="M503.7 378.6l.7 28v-28zM503.7 378.6l.7 28h-.7z"/>
<path d="M503.7 378.6l.7 28v-28zM503.7 378.6l.7 28h-.7z"/>
<path d="M503.7 378.6l.7 28v-28zM503.7 378.6l.7 28h-.7z"/>
</g>
<!-- layer: R0PAPERI -->
<path d="M587 406.6v7" fill="none" stroke="#000" stroke-width=".35"/>
<text font-size="8.8" x="488.6" y="391.2">RAK</text>
<g font-size="7.5">
<text x="562" y="354.2">1:50</text>
<text x="487.9" y="370.1">DETAIL 2</text>
<text x="562" y="369.4">1:10</text>
<text x="401.8" y="392.3">NGUYEN XUAN BINH</text>
<text x="451.2" y="392.3">887799</text>
</g>
<g font-size="7">
<text x="174.1" y="62.2">SECTION A-A, 1:50</text>
<text x="403.9" y="64.3">STEEL GRADES: S235HW</text>
<text x="404.1" y="75.5">HOLLOW BEAMS: RHS RAUTARUUKKI</text>
<text x="75.4" y="316.5">DET1, 1:10</text>
<text x="236.3" y="318.2">DET2, 1:10</text>
</g>
<g font-size="6.6">
<text x="402.2" y="342.2">INDUSTRIAL HALL</text>
<text x="487.2" y="342.2">STRUCTURAL DRAWING</text>
</g>
<text font-size="4.9" x="401.1" y="322.8">Rev</text>
<text font-size="4.4" x="570.8" y="382.4">Rev</text>
<g font-size="3.5">
<text x="283.6" y="70.4">3000</text>
<text x="74.1" y="80.5">200</text>
<text x="94.9" y="80.4">840</text>
<text x="111.7" y="80.4">840</text>
<text x="128.5" y="80.4">840</text>
<text x="145.3" y="80.4">840</text>
<text x="162.1" y="80.4">840</text>
<text x="178.9" y="80.4">840</text>
<text x="195.7" y="80.4">840</text>
<text x="212.5" y="80.4">840</text>
<text x="229.3" y="80.4">840</text>
<text x="246.1" y="80.4">840</text>
<text x="268.4" y="80.4">1500</text>
<text x="298.4" y="80.4">1500</text>
<text x="327" y="80.5">200</text>
<text x="41.7" y="102.8">DET 1: COLUMN</text>
<text x="41.8" y="106.6">TRUSS JOINT</text>
<text x="324.6" y="102.3" transform="rotate(-90 324.6 102.3)">270</text>
<text x="330.8" y="109.4" transform="rotate(-90 330.8 109.4)">1542</text>
<text x="77.8" y="114.5" transform="rotate(-90 77.8 114.5)">270</text>
<text x="92.9" y="128">640</text>
<text x="193" y="128">9460</text>
<text x="300.4" y="128">1300</text>
<text x="207.8" y="142.5">UPPERCHORD 100X100X5</text>
<text x="207.6" y="149.7">LOWERCHORD 100X100X4</text>
<text x="102.7" y="154.6">COLUMNS HEA 120</text>
<text x="324.6" y="154" transform="rotate(-90 324.6 154)">4821</text>
<text x="77.8" y="164.3" transform="rotate(-90 77.8 164.3)">4615</text>
<text x="83.6" y="167.6" transform="rotate(-90 83.6 167.6)">4285</text>
<text x="330.8" y="163.6" transform="rotate(-90 330.8 163.6)">3885</text>
<text x="100.2" y="177.8">DIAGONALS D0, D1, D6, D7</text>
<text x="162.7" y="177.8">80X80X4</text>
<text x="99.9" y="184.6">OTHER DIAGONALS AND VERTICAL</text>
<text x="162.7" y="184.6">80X80X3</text>
<text x="100.2" y="191.6">PURLINS</text>
<text x="162.9" y="191.6">60X40X4</text>
<text x="41.1" y="199">DET 2: COLUMN</text>
<text x="41.3" y="202.9">LOWERCHORD JOINT</text>
<text x="330.8" y="209.2" transform="rotate(-90 330.8 209.2)">765</text>
<text x="284.4" y="213.8">YP = +0.800</text>
<text x="77.8" y="217.2" transform="rotate(-90 77.8 217.2)">765</text>
<text x="103.4" y="221.6">YP = +0.400</text>
<text x="109.8" y="234.4">FOOTINGS 1300X1300X650</text>
<text x="240.7" y="333.7">100</text>
<text x="251.4" y="333.8">114</text>
<text x="262.1" y="333.7">100</text>
<text x="270.7" y="333.7">50</text>
<text x="280.8" y="351.5" transform="rotate(-90 280.8 351.5)">50</text>
<text x="66.1" y="357.8" transform="rotate(-90 66.1 357.8)">270</text>
<text x="287.4" y="365.2">FILLING CONCRETE</text>
<text x="82.2" y="378">30</text>
<text x="287.6" y="372.6">WASHER</text>
<text x="306.8" y="372.6">314X314X35</text>
<text x="88.3" y="378">114</text>
<text x="96.6" y="378.2">30</text>
<text x="74" y="391.4">MOUNTING PLATES</text>
<text x="80.7" y="394.4">174x200x20</text>
</g>
</svg>
